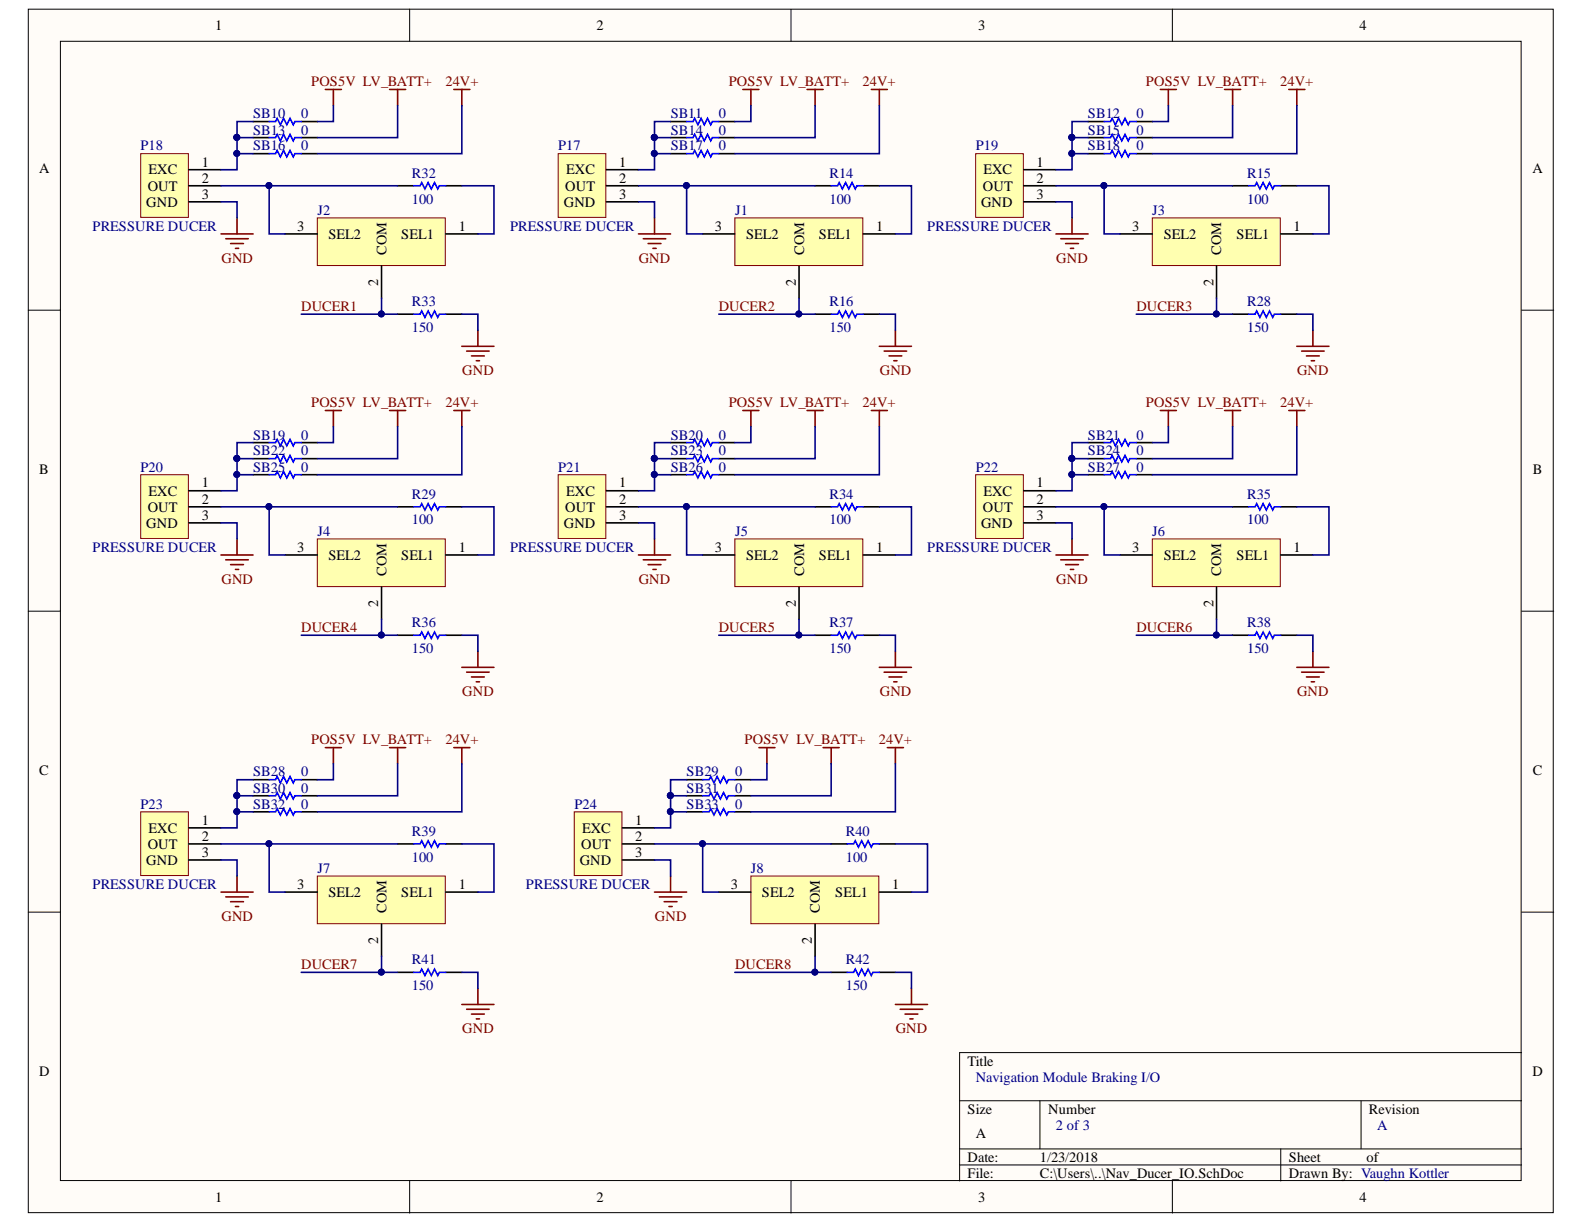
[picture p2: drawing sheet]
<svg xmlns="http://www.w3.org/2000/svg" width="279mm" height="216mm" viewBox="0 0 279 216" stroke-linecap="round" stroke-linejoin="round" font-family="sans-serif">
<g fill="#fffcf8" stroke="#000" stroke-width=".18">
<path d="M5 1.6h269v212.3h-269z"/>
<path d="M10.7 7.3h257.6v200.9h-257.6z"/>
</g>
<g fill="none" stroke="#000" stroke-width=".18">
<path d="M72.3 1.6v5.7M139.5 1.6v5.7M206.8 1.6v5.7M5 54.7h5.7M268.4 54.7h5.7M5 107.8h5.7M268.4 107.8h5.7M5 160.9h5.7M268.4 160.9h5.7M169.3 194.2h99.1M183.4 194.2v8.5M240.1 194.2v8.5"/>
<path d="M268.4 185.7h-99.1v22.6M72.3 208.3v5.7M139.5 208.3v5.7M169.3 202.7h99.1M169.3 205.5h99.1M206.8 208.3v5.7M225.9 202.7v5.6"/>
</g>
<path d="M24.8 27.1h8.4v11.2h-8.4z" fill="#ffffb0" stroke="#800000" stroke-width=".18"/>
<path d="M33.3 29.9h5.7M33.3 32.8h5.7M33.3 35.6h5.7" fill="none" stroke="#000" stroke-width=".28"/>
<path d="M56 38.4h22.5v8.4h-22.5z" fill="#ffffb0" stroke="#800000" stroke-width=".18"/>
<g fill="none" stroke="#000" stroke-width=".28">
<path d="M44.6 21.4h2.9M44.6 24.3h2.9M44.6 27.1h2.9M53.1 21.4h2.9M53.1 24.3h2.9M53.1 27.1h2.9M70.1 32.8h2.9M78.6 32.8h2.9M50.3 41.3h5.7M67.3 46.9v5.7M70.1 55.4h2.9M78.6 41.3h5.7"/>
<path d="M78.6 55.4h2.9"/>
</g>
<g fill="none" stroke="#800000" stroke-width=".28">
<path d="M57.4 15.8h2.8M58.8 15.8v2.8M68.7 15.8h2.9M70.1 15.8v2.8M80 15.8h2.9M81.5 15.8v2.8M41.8 38.4v2.9M39 41.3h5.6M39.8 42.1h4M40.7 43h2.2M41.5 43.8h.6M84.3 58.3v2.8"/>
<path d="M81.5 61.1h5.6M82.3 61.9h4M83.2 62.8h2.2M84 63.6h.6"/>
</g>
<path d="M47.5 21.4h1.1l.3-.5 .6 1.1 .5-1.1 .6 1.1 .6-1.1 .5 1.1 .3-.6h1.1M47.5 24.3h1.1l.3-.6 .6 1.1 .5-1.1 .6 1.1 .6-1.1 .5 1.1 .3-.5h1.1M47.5 27.1h1.1l.3-.6 .6 1.2 .5-1.2 .6 1.2 .6-1.2 .5 1.2 .3-.6h1.1M73 32.8h1.1l.3-.6 .5 1.1 .6-1.1 .6 1.1 .5-1.1 .6 1.1 .3-.5h1.1M73 55.4h1.1l.3-.5 .5 1.1 .6-1.1 .6 1.1 .5-1.1 .6 1.1 .3-.6h1.1" fill="none" stroke="#00f" stroke-width=".28"/>
<path d="M98.5 27.1h8.4v11.2h-8.4z" fill="#ffffb0" stroke="#800000" stroke-width=".18"/>
<path d="M107 29.9h5.6M107 32.8h5.6M107 35.6h5.6" fill="none" stroke="#000" stroke-width=".28"/>
<path d="M129.6 38.4h22.6v8.4h-22.6z" fill="#ffffb0" stroke="#800000" stroke-width=".18"/>
<g fill="none" stroke="#000" stroke-width=".28">
<path d="M118.3 21.4h2.8M118.3 24.3h2.8M118.3 27.1h2.8M126.8 21.4h2.8M126.8 24.3h2.8M126.8 27.1h2.8M143.8 32.8h2.8M152.3 32.8h2.8M123.9 41.3h5.7M140.9 46.9v5.7M143.8 55.4h2.8M152.3 41.3h5.6"/>
<path d="M152.3 55.4h2.8"/>
</g>
<g fill="none" stroke="#800000" stroke-width=".28">
<path d="M131 15.8h2.9M132.4 15.8v2.8M142.4 15.8h2.8M143.8 15.8v2.8M153.7 15.8h2.8M155.1 15.8v2.8M115.5 38.4v2.9M112.6 41.3h5.7M113.5 42.1h3.9M114.3 43h2.3M115.2 43.8h.5M157.9 58.3v2.8"/>
<path d="M155.1 61.1h5.7M156 61.9h3.9M156.8 62.8h2.3M157.7 63.6h.5"/>
</g>
<path d="M121.1 21.4h1.1l.3-.5 .6 1.1 .6-1.1 .5 1.1 .6-1.1 .6 1.1 .2-.6h1.2M121.1 24.3h1.1l.3-.6 .6 1.1 .6-1.1 .5 1.1 .6-1.1 .6 1.1 .2-.5h1.2M121.1 27.1h1.1l.3-.6 .6 1.2 .6-1.2 .5 1.2 .6-1.2 .6 1.2 .2-.6h1.2M146.6 32.8h1.1l.3-.6 .6 1.1 .6-1.1 .5 1.1 .6-1.1 .6 1.1 .2-.5h1.2M146.6 55.4h1.1l.3-.5 .6 1.1 .6-1.1 .5 1.1 .6-1.1 .6 1.1 .2-.6h1.2" fill="none" stroke="#00f" stroke-width=".28"/>
<path d="M172.1 27.1h8.4v11.2h-8.4z" fill="#ffffb0" stroke="#800000" stroke-width=".18"/>
<path d="M180.6 29.9h5.7M180.6 32.8h5.7M180.6 35.6h5.7" fill="none" stroke="#000" stroke-width=".28"/>
<path d="M203.3 38.4h22.5v8.4h-22.5z" fill="#ffffb0" stroke="#800000" stroke-width=".18"/>
<g fill="none" stroke="#000" stroke-width=".28">
<path d="M191.9 21.4h2.9M191.9 24.3h2.9M191.9 27.1h2.9M200.4 21.4h2.9M200.4 24.3h2.9M200.4 27.1h2.9M217.4 32.8h2.8M225.9 32.8h2.8M197.6 41.3h5.7M214.6 46.9v5.7M217.4 55.4h2.8M225.9 41.3h5.7"/>
<path d="M225.9 55.4h2.8"/>
</g>
<g fill="none" stroke="#800000" stroke-width=".28">
<path d="M204.7 15.8h2.8M206.1 15.8v2.8M216 15.8h2.8M217.4 15.8v2.8M227.3 15.8h2.9M228.7 15.8v2.8M189.1 38.4v2.9M186.3 41.3h5.6M187.1 42.1h4M188 43h2.2M188.8 43.8h.6M231.6 58.3v2.8"/>
<path d="M228.7 61.1h5.7M229.6 61.9h4M230.4 62.8h2.3M231.3 63.6h.6"/>
</g>
<path d="M194.8 21.4h1.1l.3-.5 .5 1.1 .6-1.1 .6 1.1 .5-1.1 .6 1.1 .3-.6h1.1M194.8 24.3h1.1l.3-.6 .5 1.1 .6-1.1 .6 1.1 .5-1.1 .6 1.1 .3-.5h1.1M194.8 27.1h1.1l.3-.6 .5 1.2 .6-1.2 .6 1.2 .5-1.2 .6 1.2 .3-.6h1.1M220.2 32.8h1.2l.3-.6 .5 1.1 .6-1.1 .6 1.1 .5-1.1 .6 1.1 .3-.5h1.1M220.2 55.4h1.2l.3-.5 .5 1.1 .6-1.1 .6 1.1 .5-1.1 .6 1.1 .3-.6h1.1" fill="none" stroke="#00f" stroke-width=".28"/>
<path d="M24.8 83.7h8.4v11.3h-8.4z" fill="#ffffb0" stroke="#800000" stroke-width=".18"/>
<path d="M33.3 86.6h5.7M33.3 89.4h5.7M33.3 92.2h5.7" fill="none" stroke="#000" stroke-width=".28"/>
<path d="M56 95.1h22.5v8.4h-22.5z" fill="#ffffb0" stroke="#800000" stroke-width=".18"/>
<g fill="none" stroke="#000" stroke-width=".28">
<path d="M44.6 78.1h2.9M53.1 78.1h2.9M44.6 80.9h2.9M44.6 83.7h2.9M50.3 97.9h5.7M53.1 80.9h2.9M53.1 83.7h2.9M70.1 89.4h2.9M78.6 97.9h5.7M78.6 89.4h2.9M67.3 103.6v5.6M70.1 112h2.9"/>
<path d="M78.6 112h2.9"/>
</g>
<g fill="none" stroke="#800000" stroke-width=".28">
<path d="M57.4 72.4h2.8M58.8 72.4v2.8M68.7 72.4h2.9M70.1 72.4v2.8M80 72.4h2.9M81.5 72.4v2.8M39 97.9h5.6M39.8 98.7h4M40.7 99.6h2.2M41.8 95.1v2.8M41.5 100.4h.6M81.5 117.7h5.6"/>
<path d="M82.3 118.6h4M83.2 119.4h2.2M84.3 114.9v2.8M84 120.3h.6"/>
</g>
<path d="M47.5 78.1h1.1l.3-.6 .6 1.1 .5-1.1 .6 1.1 .6-1.1 .5 1.1 .3-.5h1.1M47.5 80.9h1.1l.3-.6 .6 1.2 .5-1.2 .6 1.2 .6-1.2 .5 1.2 .3-.6h1.1M47.5 83.7h1.1l.3-.5 .6 1.1 .5-1.1 .6 1.1 .6-1.1 .5 1.1 .3-.6h1.1M73 89.4h1.1l.3-.6 .5 1.2 .6-1.2 .6 1.2 .5-1.2 .6 1.2 .3-.6h1.1M73 112h1.1l.3-.5 .5 1.1 .6-1.1 .6 1.1 .5-1.1 .6 1.1 .3-.6h1.1" fill="none" stroke="#00f" stroke-width=".28"/>
<path d="M98.5 83.7h8.4v11.3h-8.4z" fill="#ffffb0" stroke="#800000" stroke-width=".18"/>
<path d="M107 86.6h5.6M107 89.4h5.6M107 92.2h5.6" fill="none" stroke="#000" stroke-width=".28"/>
<path d="M129.6 95.1h22.6v8.4h-22.6z" fill="#ffffb0" stroke="#800000" stroke-width=".18"/>
<g fill="none" stroke="#000" stroke-width=".28">
<path d="M118.3 78.1h2.8M126.8 78.1h2.8M118.3 80.9h2.8M118.3 83.7h2.8M123.9 97.9h5.7M126.8 80.9h2.8M126.8 83.7h2.8M143.8 89.4h2.8M152.3 97.9h5.6M152.3 89.4h2.8M140.9 103.6v5.6M143.8 112h2.8"/>
<path d="M152.3 112h2.8"/>
</g>
<g fill="none" stroke="#800000" stroke-width=".28">
<path d="M131 72.4h2.9M132.4 72.4v2.8M142.4 72.4h2.8M143.8 72.4v2.8M153.7 72.4h2.8M155.1 72.4v2.8M112.6 97.9h5.7M113.5 98.7h3.9M114.3 99.6h2.3M115.5 95.1v2.8M115.2 100.4h.5M155.1 117.7h5.7"/>
<path d="M156 118.6h3.9M156.8 119.4h2.3M157.9 114.9v2.8M157.7 120.3h.5"/>
</g>
<path d="M121.1 78.1h1.1l.3-.6 .6 1.1 .6-1.1 .5 1.1 .6-1.1 .6 1.1 .2-.5h1.2M121.1 80.9h1.1l.3-.6 .6 1.2 .6-1.2 .5 1.2 .6-1.2 .6 1.2 .2-.6h1.2M121.1 83.7h1.1l.3-.5 .6 1.1 .6-1.1 .5 1.1 .6-1.1 .6 1.1 .2-.6h1.2M146.6 89.4h1.1l.3-.6 .6 1.2 .6-1.2 .5 1.2 .6-1.2 .6 1.2 .2-.6h1.2M146.6 112h1.1l.3-.5 .6 1.1 .6-1.1 .5 1.1 .6-1.1 .6 1.1 .2-.6h1.2" fill="none" stroke="#00f" stroke-width=".28"/>
<path d="M172.1 83.7h8.4v11.3h-8.4z" fill="#ffffb0" stroke="#800000" stroke-width=".18"/>
<path d="M180.6 86.6h5.7M180.6 89.4h5.7M180.6 92.2h5.7" fill="none" stroke="#000" stroke-width=".28"/>
<path d="M203.3 95.1h22.5v8.4h-22.5z" fill="#ffffb0" stroke="#800000" stroke-width=".18"/>
<g fill="none" stroke="#000" stroke-width=".28">
<path d="M191.9 78.1h2.9M200.4 78.1h2.9M191.9 80.9h2.9M191.9 83.7h2.9M197.6 97.9h5.7M200.4 80.9h2.9M200.4 83.7h2.9M217.4 89.4h2.8M225.9 97.9h5.7M225.9 89.4h2.8M214.6 103.6v5.6M217.4 112h2.8"/>
<path d="M225.9 112h2.8"/>
</g>
<g fill="none" stroke="#800000" stroke-width=".28">
<path d="M204.7 72.4h2.8M206.1 72.4v2.8M216 72.4h2.8M217.4 72.4v2.8M227.3 72.4h2.9M228.7 72.4v2.8M186.3 97.9h5.6M187.1 98.7h4M188 99.6h2.2M189.1 95.1v2.8M188.8 100.4h.6M228.7 117.7h5.7"/>
<path d="M229.6 118.6h4M230.4 119.4h2.3M231.6 114.9v2.8M231.3 120.3h.6"/>
</g>
<path d="M194.8 78.1h1.1l.3-.6 .5 1.1 .6-1.1 .6 1.1 .5-1.1 .6 1.1 .3-.5h1.1M194.8 80.9h1.1l.3-.6 .5 1.2 .6-1.2 .6 1.2 .5-1.2 .6 1.2 .3-.6h1.1M194.8 83.7h1.1l.3-.5 .5 1.1 .6-1.1 .6 1.1 .5-1.1 .6 1.1 .3-.6h1.1M220.2 89.4h1.2l.3-.6 .5 1.2 .6-1.2 .6 1.2 .5-1.2 .6 1.2 .3-.6h1.1M220.2 112h1.2l.3-.5 .5 1.1 .6-1.1 .6 1.1 .5-1.1 .6 1.1 .3-.6h1.1" fill="none" stroke="#00f" stroke-width=".28"/>
<path d="M24.8 143.2h8.4v11.2h-8.4z" fill="#ffffb0" stroke="#800000" stroke-width=".18"/>
<path d="M33.3 146h5.7M33.3 148.9h5.7M33.3 151.7h5.7" fill="none" stroke="#000" stroke-width=".28"/>
<path d="M56 154.5h22.5v8.4h-22.5z" fill="#ffffb0" stroke="#800000" stroke-width=".18"/>
<g fill="none" stroke="#000" stroke-width=".28">
<path d="M44.6 137.5h2.9M53.1 137.5h2.9M44.6 140.4h2.9M44.6 143.2h2.9M50.3 157.4h5.7M53.1 140.4h2.9M53.1 143.2h2.9M70.1 148.9h2.9M78.6 157.4h5.7M78.6 148.9h2.9M67.3 163v5.7M70.1 171.5h2.9"/>
<path d="M78.6 171.5h2.9"/>
</g>
<g fill="none" stroke="#800000" stroke-width=".28">
<path d="M57.4 131.9h2.8M58.8 131.9v2.8M68.7 131.9h2.9M70.1 131.9v2.8M80 131.9h2.9M81.5 131.9v2.8M39 157.4h5.6M39.8 158.2h4M40.7 159.1h2.2M41.5 159.9h.6M41.8 154.5v2.9M81.5 177.2h5.6"/>
<path d="M82.3 178h4M83.2 178.9h2.2M84 179.7h.6M84.3 174.3v2.9"/>
</g>
<path d="M47.5 137.5h1.1l.3-.5 .6 1.1 .5-1.1 .6 1.1 .6-1.1 .5 1.1 .3-.6h1.1M47.5 140.4h1.1l.3-.6 .6 1.1 .5-1.1 .6 1.1 .6-1.1 .5 1.1 .3-.5h1.1M47.5 143.2h1.1l.3-.6 .6 1.2 .5-1.2 .6 1.2 .6-1.2 .5 1.2 .3-.6h1.1M73 148.9h1.1l.3-.6 .5 1.1 .6-1.1 .6 1.1 .5-1.1 .6 1.1 .3-.5h1.1M73 171.5h1.1l.3-.6 .5 1.2 .6-1.2 .6 1.2 .5-1.2 .6 1.2 .3-.6h1.1" fill="none" stroke="#00f" stroke-width=".28"/>
<path d="M101.3 143.2h8.4v11.2h-8.4z" fill="#ffffb0" stroke="#800000" stroke-width=".18"/>
<path d="M109.8 146h5.7M109.8 148.9h5.7M109.8 151.7h5.7" fill="none" stroke="#000" stroke-width=".28"/>
<path d="M132.4 154.5h22.6v8.4h-22.6z" fill="#ffffb0" stroke="#800000" stroke-width=".18"/>
<g fill="none" stroke="#000" stroke-width=".28">
<path d="M121.1 137.5h2.8M129.6 137.5h2.8M121.1 140.4h2.8M121.1 143.2h2.8M126.8 157.4h5.6M129.6 140.4h2.8M129.6 143.2h2.8M146.6 148.9h2.8M155.1 157.4h5.7M155.1 148.9h2.8M143.8 163v5.7M146.6 171.5h2.8"/>
<path d="M155.1 171.5h2.8"/>
</g>
<g fill="none" stroke="#800000" stroke-width=".28">
<path d="M133.9 131.9h2.8M135.3 131.9v2.8M145.2 131.9h2.8M146.6 131.9v2.8M156.5 131.9h2.9M157.9 131.9v2.8M115.5 157.4h5.6M116.3 158.2h4M117.2 159.1h2.2M118 159.9h.6M118.3 154.5v2.9M157.9 177.2h5.7"/>
<path d="M158.8 178h4M159.6 178.9h2.3M160.5 179.7h.6M160.8 174.3v2.9"/>
</g>
<path d="M123.9 137.5h1.2l.3-.5 .5 1.1 .6-1.1 .6 1.1 .5-1.1 .6 1.1 .3-.6h1.1M123.9 140.4h1.2l.3-.6 .5 1.1 .6-1.1 .6 1.1 .5-1.1 .6 1.1 .3-.5h1.1M123.9 143.2h1.2l.3-.6 .5 1.2 .6-1.2 .6 1.2 .5-1.2 .6 1.2 .3-.6h1.1M149.4 148.9h1.2l.3-.6 .5 1.1 .6-1.1 .6 1.1 .5-1.1 .6 1.1 .3-.5h1.1M149.4 171.5h1.2l.3-.6 .5 1.2 .6-1.2 .6 1.2 .5-1.2 .6 1.2 .3-.6h1.1" fill="none" stroke="#00f" stroke-width=".28"/>
<g fill="none" stroke="#000080" stroke-width=".28">
<path d="M58.8 18.6v2.8h-2.8M70.1 18.6v5.7h-14.1M81.5 18.6v8.5h-25.5M132.4 18.6v2.8h-2.8M143.8 18.6v5.7h-14.2M155.1 18.6v8.5h-25.5M206.1 18.6v2.8h-2.8M217.4 18.6v5.7h-14.1M228.7 18.6v8.5h-25.4M39 35.6h2.8v2.8M39 32.8h8.5M41.8 24.3h2.8"/>
<path d="M41.8 24.3v2.8M44.6 21.4h-2.8v2.9M44.6 27.1h-2.8v2.8h-2.8M70.1 32.8h-22.6v8.5h2.8M81.5 32.8h5.6v8.5h-2.8M112.6 35.6h2.9v2.8M112.6 32.8h8.5M115.5 24.3h2.8M115.5 24.3v2.8M118.3 21.4h-2.8v2.9M118.3 27.1h-2.8v2.8h-2.9M143.8 32.8h-22.7v8.5h2.8"/>
<path d="M155.1 32.8h5.7v8.5h-2.9M186.3 35.6h2.8v2.8M186.3 32.8h8.5M189.1 24.3h2.8M189.1 24.3v2.8M191.9 21.4h-2.8v2.9M191.9 27.1h-2.8v2.8h-2.8M217.4 32.8h-22.6v8.5h2.8M228.7 32.8h5.7v8.5h-2.8M53.1 55.4h14.2M67.3 52.6v2.8h2.8M81.5 55.4h2.8v2.9"/>
<path d="M126.8 55.4h14.1M140.9 52.6v2.8h2.9M155.1 55.4h2.8v2.9M200.4 55.4h14.2M214.6 52.6v2.8h2.8M228.7 55.4h2.9v2.9M44.6 78.1h-2.8v2.8M58.8 75.2v2.9h-2.8M70.1 75.2v5.7h-14.1M81.5 75.2v8.5h-25.5M118.3 78.1h-2.8v2.8M132.4 75.2v2.9h-2.8"/>
<path d="M143.8 75.2v5.7h-14.2M155.1 75.2v8.5h-25.5M191.9 78.1h-2.8v2.8M206.1 75.2v2.9h-2.8M217.4 75.2v5.7h-14.1M228.7 75.2v8.5h-25.4M39 92.2h2.8v2.9M39 89.4h8.5M41.8 80.9v2.8M41.8 80.9h2.8M44.6 83.7h-2.8v2.9h-2.8M70.1 89.4h-22.6v8.5h2.8"/>
<path d="M81.5 89.4h5.6v8.5h-2.8M112.6 92.2h2.9v2.9M112.6 89.4h8.5M115.5 80.9v2.8M115.5 80.9h2.8M118.3 83.7h-2.8v2.9h-2.9M143.8 89.4h-22.7v8.5h2.8M155.1 89.4h5.7v8.5h-2.9M186.3 92.2h2.8v2.9M186.3 89.4h8.5M189.1 80.9v2.8M189.1 80.9h2.8"/>
<path d="M191.9 83.7h-2.8v2.9h-2.8M217.4 89.4h-22.6v8.5h2.8M228.7 89.4h5.7v8.5h-2.8M53.1 112h14.2M67.3 109.2v2.8h2.8M81.5 112h2.8v2.9M126.8 112h14.1M140.9 109.2v2.8h2.9M155.1 112h2.8v2.9M200.4 112h14.2M214.6 109.2v2.8h2.8M228.7 112h2.9v2.9"/>
<path d="M44.6 137.5h-2.8v2.9M58.8 134.7v2.8h-2.8M70.1 134.7v5.7h-14.1M81.5 134.7v8.5h-25.5M121.1 137.5h-2.8v2.9M135.3 134.7v2.8h-2.9M146.6 134.7v5.7h-14.2M157.9 134.7v8.5h-25.5M39 151.7h2.8v2.8M39 148.9h8.5M41.8 140.4v2.8M41.8 140.4h2.8"/>
<path d="M44.6 143.2h-2.8v2.8h-2.8M70.1 148.9h-22.6v8.5h2.8M81.5 148.9h5.6v8.5h-2.8M115.5 151.7h2.8v2.8M115.5 148.9h8.4M118.3 140.4h2.8M118.3 140.4v2.8M121.1 143.2h-2.8v2.8h-2.8M146.6 148.9h-22.7v8.5h2.9M157.9 148.9h5.7v8.5h-2.8M53.1 171.5h14.2M67.3 168.7v2.8h2.8"/>
<path d="M81.5 171.5h2.8v2.8M129.6 171.5h14.2M143.8 168.7v2.8h2.8M157.9 171.5h2.9v2.8"/>
</g>
<g fill="#000080" stroke="#000080" stroke-width=".18">
<circle cx="41.8" cy="24.2" r=".52"/>
<circle cx="41.8" cy="27.1" r=".52"/>
<circle cx="67.3" cy="55.4" r=".52"/>
<circle cx="47.4" cy="32.7" r=".52"/>
<circle cx="115.4" cy="24.2" r=".52"/>
<circle cx="115.4" cy="27.1" r=".52"/>
<circle cx="140.9" cy="55.4" r=".52"/>
<circle cx="121.1" cy="32.7" r=".52"/>
<circle cx="189" cy="24.2" r=".52"/>
<circle cx="189" cy="27.1" r=".52"/>
<circle cx="214.5" cy="55.4" r=".52"/>
<circle cx="194.7" cy="32.7" r=".52"/>
<circle cx="41.8" cy="80.9" r=".52"/>
<circle cx="41.8" cy="83.7" r=".52"/>
<circle cx="67.3" cy="112" r=".52"/>
<circle cx="47.4" cy="89.4" r=".52"/>
<circle cx="115.4" cy="80.9" r=".52"/>
<circle cx="115.4" cy="83.7" r=".52"/>
<circle cx="140.9" cy="112" r=".52"/>
<circle cx="121.1" cy="89.4" r=".52"/>
<circle cx="189" cy="80.9" r=".52"/>
<circle cx="189" cy="83.7" r=".52"/>
<circle cx="214.5" cy="112" r=".52"/>
<circle cx="194.7" cy="89.4" r=".52"/>
<circle cx="41.8" cy="140.3" r=".52"/>
<circle cx="41.8" cy="143.2" r=".52"/>
<circle cx="67.3" cy="171.5" r=".52"/>
<circle cx="47.4" cy="148.8" r=".52"/>
<circle cx="118.2" cy="140.3" r=".52"/>
<circle cx="118.2" cy="143.2" r=".52"/>
<circle cx="143.7" cy="171.5" r=".52"/>
<circle cx="123.9" cy="148.8" r=".52"/>
</g>
<g font-size="2.5">
<text x="38" y="5.3">1</text>
<text x="105.2" y="5.3">2</text>
<text x="172.5" y="5.3">3</text>
<text x="239.8" y="5.3">4</text>
<text x="35.6" y="29.4">1</text>
<text x="109.2" y="29.4">1</text>
<text x="182.9" y="29.4">1</text>
<text x="6.9" y="30.4">A</text>
<text x="26" y="33.6">OUT</text>
<text x="26.2" y="30.8">EXC</text>
<text x="35.6" y="32.2">2</text>
<text x="35.6" y="35.1">3</text>
<text x="99.7" y="33.6">OUT</text>
<text x="99.9" y="30.8">EXC</text>
<text x="109.2" y="32.2">2</text>
<text x="109.2" y="35.1">3</text>
<text x="173.4" y="33.6">OUT</text>
<text x="173.5" y="30.8">EXC</text>
<text x="182.9" y="32.2">2</text>
<text x="182.9" y="35.1">3</text>
<text x="270.3" y="30.4">A</text>
<text x="25.8" y="36.4">GND</text>
<text x="52.4" y="40.7">3</text>
<text x="80.9" y="40.7">1</text>
<text x="99.5" y="36.4">GND</text>
<text x="126.1" y="40.7">3</text>
<text x="154.5" y="40.7">1</text>
<text x="173" y="36.4">GND</text>
<text x="199.7" y="40.7">3</text>
<text x="228.2" y="40.7">1</text>
<text x="57.9" y="42.1">SEL2</text>
<text x="68.2" y="45" transform="rotate(-90 68.2 45)">COM</text>
<text x="70.8" y="42.1">SEL1</text>
<text x="131.6" y="42.1">SEL2</text>
<text x="141.8" y="45" transform="rotate(-90 141.8 45)">COM</text>
<text x="144.5" y="42.1">SEL1</text>
<text x="205.3" y="42.1">SEL2</text>
<text x="215.4" y="45" transform="rotate(-90 215.4 45)">COM</text>
<text x="218.1" y="42.1">SEL1</text>
<text x="66.7" y="50.5" transform="rotate(-90 66.7 50.5)">2</text>
<text x="140.4" y="50.5" transform="rotate(-90 140.4 50.5)">2</text>
<text x="214.1" y="50.5" transform="rotate(-90 214.1 50.5)">2</text>
<text x="6.9" y="83.5">B</text>
<text x="270.4" y="83.5">B</text>
<text x="26.2" y="87.4">EXC</text>
<text x="35.6" y="86">1</text>
<text x="35.6" y="88.9">2</text>
<text x="99.9" y="87.4">EXC</text>
<text x="109.2" y="86">1</text>
<text x="109.2" y="88.9">2</text>
<text x="173.5" y="87.4">EXC</text>
<text x="182.9" y="86">1</text>
<text x="182.9" y="88.9">2</text>
<text x="25.8" y="93.1">GND</text>
<text x="26" y="90.3">OUT</text>
<text x="35.6" y="91.6">3</text>
<text x="99.5" y="93.1">GND</text>
<text x="99.7" y="90.3">OUT</text>
<text x="109.2" y="91.6">3</text>
<text x="173" y="93.1">GND</text>
<text x="173.4" y="90.3">OUT</text>
<text x="182.9" y="91.6">3</text>
<text x="52.4" y="97.3">3</text>
<text x="57.9" y="98.7">SEL2</text>
<text x="68.2" y="101.5" transform="rotate(-90 68.2 101.5)">COM</text>
<text x="70.8" y="98.7">SEL1</text>
<text x="80.9" y="97.3">1</text>
<text x="126.1" y="97.3">3</text>
<text x="131.6" y="98.7">SEL2</text>
<text x="141.8" y="101.5" transform="rotate(-90 141.8 101.5)">COM</text>
<text x="144.5" y="98.7">SEL1</text>
<text x="154.5" y="97.3">1</text>
<text x="199.7" y="97.3">3</text>
<text x="205.3" y="98.7">SEL2</text>
<text x="215.4" y="101.5" transform="rotate(-90 215.4 101.5)">COM</text>
<text x="218.1" y="98.7">SEL1</text>
<text x="228.2" y="97.3">1</text>
<text x="66.7" y="107.1" transform="rotate(-90 66.7 107.1)">2</text>
<text x="140.4" y="107.1" transform="rotate(-90 140.4 107.1)">2</text>
<text x="214.1" y="107.1" transform="rotate(-90 214.1 107.1)">2</text>
<text x="6.9" y="136.6">C</text>
<text x="270.4" y="136.6">C</text>
<text x="26" y="149.7">OUT</text>
<text x="26.2" y="146.9">EXC</text>
<text x="35.6" y="145.5">1</text>
<text x="35.6" y="148.3">2</text>
<text x="102.5" y="149.7">OUT</text>
<text x="102.7" y="146.9">EXC</text>
<text x="112.1" y="145.5">1</text>
<text x="112.1" y="148.3">2</text>
<text x="25.8" y="152.5">GND</text>
<text x="35.6" y="151.2">3</text>
<text x="102.3" y="152.5">GND</text>
<text x="112.1" y="151.2">3</text>
<text x="52.4" y="156.8">3</text>
<text x="57.9" y="158.2">SEL2</text>
<text x="68.2" y="161.1" transform="rotate(-90 68.2 161.1)">COM</text>
<text x="70.8" y="158.2">SEL1</text>
<text x="80.9" y="156.8">1</text>
<text x="128.9" y="156.8">3</text>
<text x="134.4" y="158.2">SEL2</text>
<text x="144.6" y="161.1" transform="rotate(-90 144.6 161.1)">COM</text>
<text x="147.3" y="158.2">SEL1</text>
<text x="157.4" y="156.8">1</text>
<text x="66.7" y="166.6" transform="rotate(-90 66.7 166.6)">2</text>
<text x="143.2" y="166.6" transform="rotate(-90 143.2 166.6)">2</text>
<text x="6.9" y="189.7">D</text>
<text x="170.7" y="187.9">Title</text>
<text x="270.3" y="189.7">D</text>
<text x="170.7" y="196.5">Size</text>
<text x="184.9" y="196.5">Number</text>
<text x="241.5" y="196.5">Revision</text>
<text x="172.1" y="200.7">A</text>
<text x="170.7" y="204.9">Date:</text>
<text x="170.7" y="207.7">File:</text>
<text x="183.4" y="204.9">1/23/2018</text>
<text x="183.4" y="207.7">C:\Users\..\Nav_Ducer_IO.SchDoc</text>
<text x="227.3" y="204.9">Sheet</text>
<text x="227.3" y="207.7">Drawn By: Vaughn Kottler</text>
<text x="241.1" y="204.9">of</text>
<text x="38" y="212">1</text>
<text x="105.2" y="212">2</text>
<text x="172.5" y="212">3</text>
<text x="239.8" y="212">4</text>
</g>
<g font-size="2.5" fill="#800000">
<text x="54.9" y="15.2">POS5V LV_BATT+</text>
<text x="78.6" y="15.2">24V+</text>
<text x="128.6" y="15.2">POS5V LV_BATT+</text>
<text x="152.2" y="15.2">24V+</text>
<text x="202.1" y="15.2">POS5V LV_BATT+</text>
<text x="225.8" y="15.2">24V+</text>
<text x="39.1" y="46.3">GND</text>
<text x="112.7" y="46.3">GND</text>
<text x="186.3" y="46.3">GND</text>
<text x="53.1" y="54.9">DUCER1</text>
<text x="126.8" y="54.9">DUCER2</text>
<text x="200.4" y="54.9">DUCER3</text>
<text x="54.9" y="71.9">POS5V LV_BATT+</text>
<text x="78.6" y="71.9">24V+</text>
<text x="81.5" y="66.2">GND</text>
<text x="128.6" y="71.9">POS5V LV_BATT+</text>
<text x="152.2" y="71.9">24V+</text>
<text x="155.2" y="66.2">GND</text>
<text x="202.1" y="71.9">POS5V LV_BATT+</text>
<text x="225.8" y="71.9">24V+</text>
<text x="228.8" y="66.2">GND</text>
<text x="39.1" y="103">GND</text>
<text x="112.7" y="103">GND</text>
<text x="186.3" y="103">GND</text>
<text x="53.1" y="111.5">DUCER4</text>
<text x="126.8" y="111.5">DUCER5</text>
<text x="200.4" y="111.5">DUCER6</text>
<text x="81.5" y="122.8">GND</text>
<text x="155.2" y="122.8">GND</text>
<text x="228.8" y="122.8">GND</text>
<text x="54.9" y="131.3">POS5V LV_BATT+</text>
<text x="78.6" y="131.3">24V+</text>
<text x="131.3" y="131.3">POS5V LV_BATT+</text>
<text x="155" y="131.3">24V+</text>
<text x="39.1" y="162.5">GND</text>
<text x="115.5" y="162.5">GND</text>
<text x="53.1" y="170.9">DUCER7</text>
<text x="129.7" y="170.9">DUCER8</text>
<text x="81.5" y="182.3">GND</text>
<text x="158" y="182.3">GND</text>
</g>
<g font-size="2.5" fill="#000080">
<text x="44.7" y="20.9">SB10</text>
<text x="44.7" y="23.8">SB13</text>
<text x="53.1" y="20.9">0</text>
<text x="53.1" y="23.8">0</text>
<text x="118.3" y="20.9">SB11</text>
<text x="118.3" y="23.8">SB14</text>
<text x="126.8" y="20.9">0</text>
<text x="126.8" y="23.8">0</text>
<text x="191.9" y="20.9">SB12</text>
<text x="191.9" y="23.8">SB15</text>
<text x="200.4" y="20.9">0</text>
<text x="200.4" y="23.8">0</text>
<text x="24.8" y="26.5">P18</text>
<text x="44.7" y="26.5">SB16</text>
<text x="53.1" y="26.5">0</text>
<text x="98.4" y="26.5">P17</text>
<text x="118.3" y="26.5">SB17</text>
<text x="126.8" y="26.5">0</text>
<text x="172.1" y="26.5">P19</text>
<text x="191.9" y="26.5">SB18</text>
<text x="200.4" y="26.5">0</text>
<text x="72.7" y="35.9">100</text>
<text x="72.7" y="31.4">R32</text>
<text x="146.3" y="35.9">100</text>
<text x="146.3" y="31.4">R14</text>
<text x="220" y="35.9">100</text>
<text x="220" y="31.4">R15</text>
<text x="16.3" y="40.7">PRESSURE DUCER</text>
<text x="56" y="37.9">J2</text>
<text x="90" y="40.7">PRESSURE DUCER</text>
<text x="129.7" y="37.9">J1</text>
<text x="163.6" y="40.7">PRESSURE DUCER</text>
<text x="203.2" y="37.9">J3</text>
<text x="72.7" y="58.6">150</text>
<text x="72.7" y="54">R33</text>
<text x="146.3" y="58.6">150</text>
<text x="146.3" y="54">R16</text>
<text x="220" y="58.6">150</text>
<text x="220" y="54">R28</text>
<text x="44.7" y="77.5">SB19</text>
<text x="53.1" y="77.5">0</text>
<text x="118.3" y="77.5">SB20</text>
<text x="126.8" y="77.5">0</text>
<text x="191.9" y="77.5">SB21</text>
<text x="200.4" y="77.5">0</text>
<text x="24.8" y="83.2">P20</text>
<text x="44.7" y="80.3">SB22</text>
<text x="44.7" y="83.2">SB25</text>
<text x="53.1" y="80.3">0</text>
<text x="53.1" y="83.2">0</text>
<text x="98.4" y="83.2">P21</text>
<text x="118.3" y="80.3">SB23</text>
<text x="118.3" y="83.2">SB26</text>
<text x="126.8" y="80.3">0</text>
<text x="126.8" y="83.2">0</text>
<text x="172.1" y="83.2">P22</text>
<text x="191.9" y="80.3">SB24</text>
<text x="191.9" y="83.2">SB27</text>
<text x="200.4" y="80.3">0</text>
<text x="200.4" y="83.2">0</text>
<text x="72.7" y="88">R29</text>
<text x="146.3" y="88">R34</text>
<text x="220" y="88">R35</text>
<text x="56" y="94.5">J4</text>
<text x="72.7" y="92.5">100</text>
<text x="129.7" y="94.5">J5</text>
<text x="146.3" y="92.5">100</text>
<text x="203.2" y="94.5">J6</text>
<text x="220" y="92.5">100</text>
<text x="16.3" y="97.3">PRESSURE DUCER</text>
<text x="90" y="97.3">PRESSURE DUCER</text>
<text x="163.6" y="97.3">PRESSURE DUCER</text>
<text x="72.7" y="110.7">R36</text>
<text x="146.3" y="110.7">R37</text>
<text x="220" y="110.7">R38</text>
<text x="72.7" y="115.1">150</text>
<text x="146.3" y="115.1">150</text>
<text x="220" y="115.1">150</text>
<text x="44.7" y="137">SB28</text>
<text x="53.1" y="137">0</text>
<text x="121.1" y="137">SB29</text>
<text x="129.7" y="137">0</text>
<text x="24.8" y="142.6">P23</text>
<text x="44.7" y="139.8">SB30</text>
<text x="44.7" y="142.6">SB32</text>
<text x="53.1" y="139.8">0</text>
<text x="53.1" y="142.6">0</text>
<text x="101.3" y="142.6">P24</text>
<text x="121.1" y="139.8">SB31</text>
<text x="121.1" y="142.6">SB33</text>
<text x="129.7" y="139.8">0</text>
<text x="129.7" y="142.6">0</text>
<text x="72.7" y="147.4">R39</text>
<text x="149.2" y="147.4">R40</text>
<text x="56" y="154">J7</text>
<text x="72.7" y="152">100</text>
<text x="132.4" y="154">J8</text>
<text x="149.2" y="152">100</text>
<text x="16.3" y="156.8">PRESSURE DUCER</text>
<text x="92.8" y="156.8">PRESSURE DUCER</text>
<text x="72.7" y="170.1">R41</text>
<text x="149.2" y="170.1">R42</text>
<text x="72.7" y="174.7">150</text>
<text x="149.2" y="174.7">150</text>
<text x="172.1" y="190.8">Navigation Module Braking I/O</text>
<text x="186.2" y="199.3">2 of 3</text>
<text x="242.9" y="199.3">A</text>
</g>
</svg>
